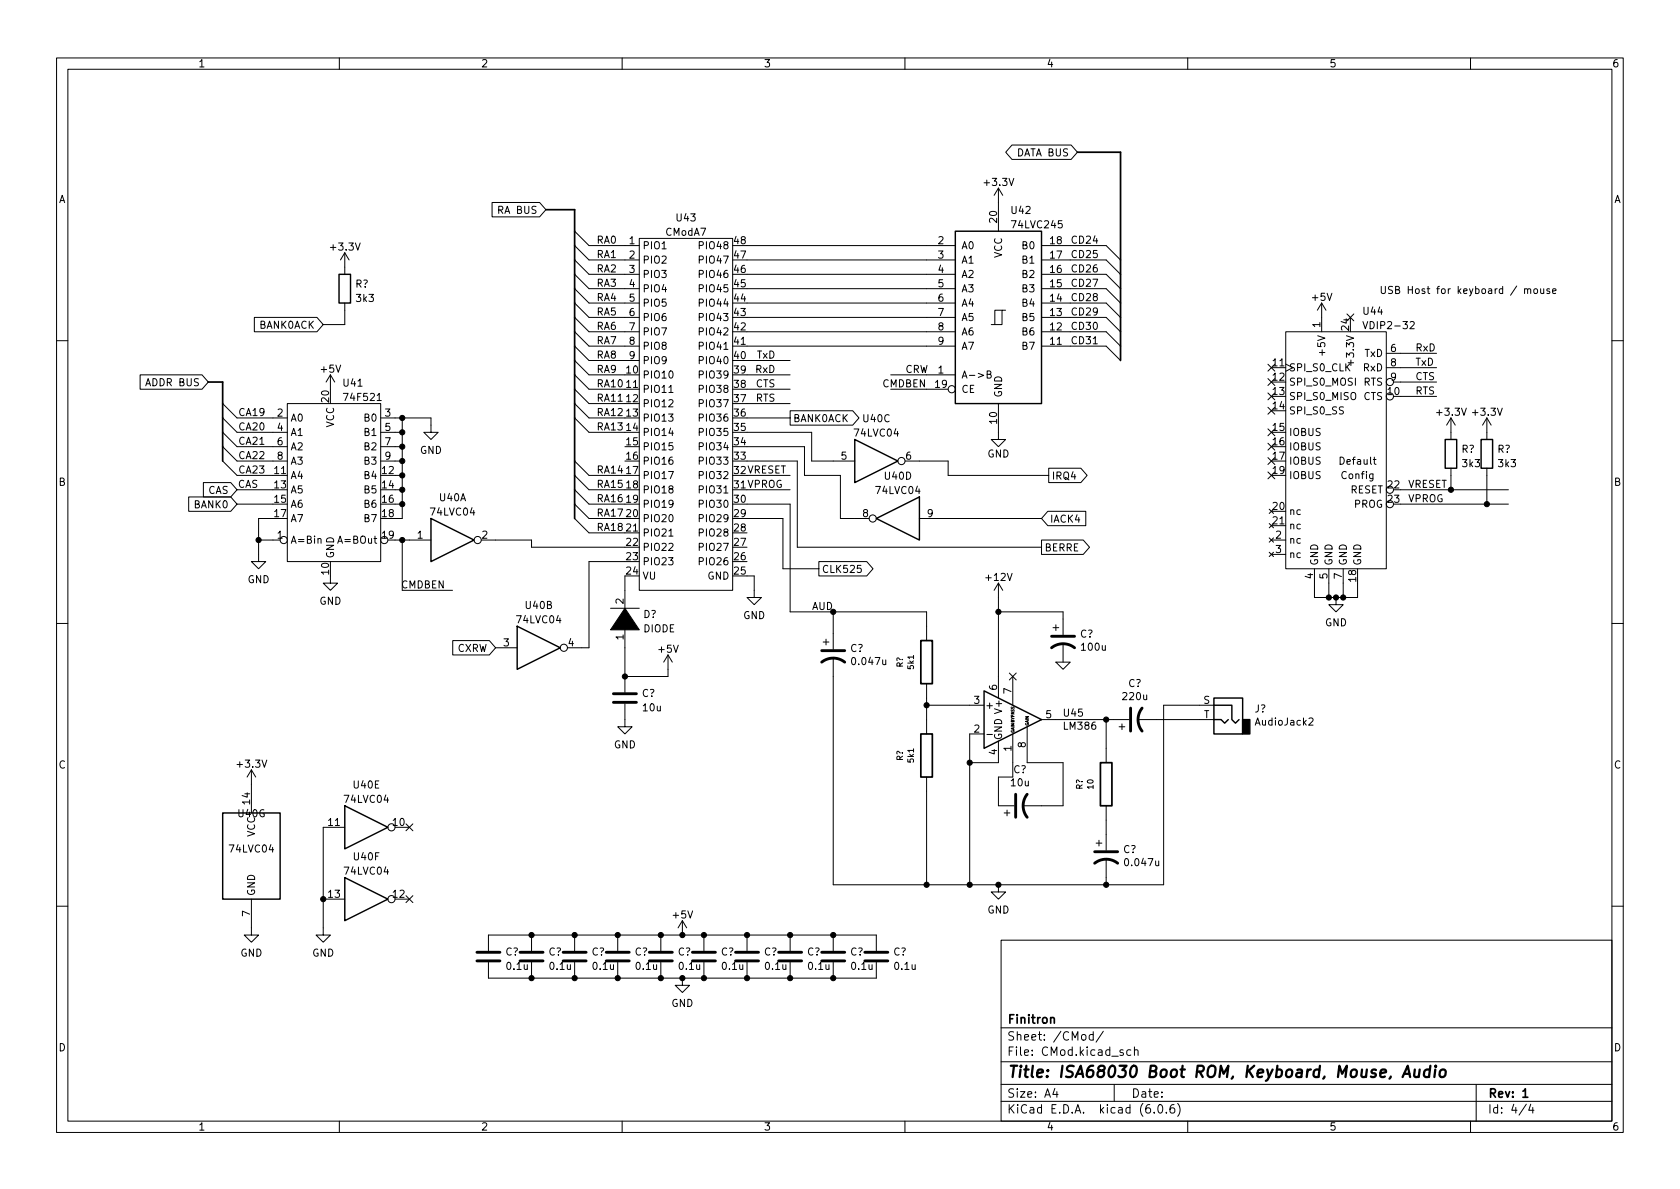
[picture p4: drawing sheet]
<svg xmlns="http://www.w3.org/2000/svg" width="297mm" height="210mm" viewBox="0 0 297 210" stroke-linecap="round" stroke-linejoin="round" font-family="sans-serif">
<g fill="none" stroke="#000" stroke-width=".18">
<path d="M10 10.2h277v190.1h-277zM12 12.2h273v186.1h-273zM60 10.2v2M110 10.2v2M160 10.2v2M210 10.2v2M260 10.2v2M87 35.8h8.4l1.1 1.3-1.1 1.2h-8.4zM176.5 33.3l-.7 1.2M176.5 33.3v7.6M176.5 33.3l.8 1.2M178.9 25.6h10.5l1.1 1.3-1.1 1.3h-10.5l-1.1-1.3z"/>
<path d="M45 56.1h11l1.1 1.3-1.1 1.3h-11zM61 44.7v3.8M61 53.6v3.8h-3.9M61 44.7l-.8 1.3M61 44.7l.7 1.3M101.6 40.9l2.5 2.5h8.9M101.6 43.4l2.5 2.6h8.9M101.6 46l2.5 2.5h8.9M101.6 48.5l2.5 2.5h8.9M101.6 58.7l2.5 2.5h8.9M101.6 51l2.5 2.6h8.9M101.6 53.6l2.5 2.5h8.9"/>
<path d="M101.6 56.1l2.5 2.6h8.9M113 42.2h16.5v62.2h-16.5zM132.1 43.4h36.8M132.1 46h36.8M132.1 48.5h36.8M132.1 51h36.8M132.1 53.6h36.8M132.1 56.1h36.8M132.1 58.7h36.8M177.2 54.9h-1.3v2.5M177.8 54.9h-.6v2.5h-1.9M184.1 43.4h11.5l2.5 2.6"/>
<path d="M184.1 46h11.5l2.5 2.5M184.1 48.5h11.5l2.5 2.5M184.1 51h11.5l2.5 2.6M184.1 53.6h11.5l2.5 2.5M184.1 56.1h11.5l2.5 2.6M184.1 58.7h11.5l2.5 2.5M227.3 58.7h17.8v41.9h-17.8zM233.7 53.6l-.8 1.3M233.7 53.6v5.1M233.7 53.6l.7 1.3M238.2 55.5l1.2 1.2M239.4 55.5l-1.2 1.2"/>
<path d="M241 56.9l.4 1.2 .4-1.2M249.3 57l.5-.1 .3 .3-.8 .9h.8M269.6 51.2l.1-.1h.3l.1 .8M269.6 51.1v.8M270.1 51.2l.2-.1h.3v.8M271.3 51.2l.1-.1 .4 .1 .1 .5-.2 .1-.3 .1-.1-.1zM272.4 51.1l.1 .7 .3 .1 .1-.1M272.9 51.1v.8M274 51.1h-.3l-.2 .1 .1 .2 .4 .1v.3h-.5M274.5 51.5l.6-.1v-.3h-.4l-.2 .1 .1 .6h.5M10 60.2h2M24.8 66.3h10.9l1.1 1.3-1.1 1.2h-10.9z"/>
<path d="M39.4 79l2.5 2.5h8.9M39.4 71.4l2.5 2.5h8.9M39.4 73.9l2.5 2.5h8.9M39.4 76.4l2.5 2.6h8.9M50.8 71.4h16.5v27.9h-16.5zM58.4 66.3l-.7 1.3M58.4 66.3v2.5M58.4 66.3l.8 1.3M66.7 70.8h.7M67.3 73.9h8.9v2.5h1.3l-1.3 1.3-1.3-1.3h1.3M67.3 76.4h3.8M67.3 79h3.8"/>
<path d="M71.1 73.9v17.8h-1.3M101.6 66.3l2.5 2.5h8.9M101.6 61.2l2.5 2.5h8.9M101.6 63.7l2.5 2.6h6.4M101.6 71.4l2.5 2.5h6.4M101.6 73.9l2.5 2.5h6.4M101.6 68.8l2.5 2.6h6.4M118.3 69.4h.7M129.5 61.2h39.4M132.1 76.4h11.4v5.1h7.6M132.1 68.8h7.6M132.1 63.7h7.6"/>
<path d="M132.1 79h10.1v5.1h6.4v7.6h5.1M132.1 66.3h7.6M132.1 73.9h7.6M132.1 71.4h7.6M139.7 72.6h11.1l1.1 1.3-1.1 1.3h-11.1zM157.5 68.8h10.1M157.5 66.3h11.4M174.5 66.2l.6-.1 .1-.1-.1-.3-.6-.1v1.3h.5l.2-.2 .1-.3-.3-.2M176.5 71.4v6.3h1.3l-1.3 1.3-1.2-1.3h1.2M184.1 61.2h11.5l2.5 2.5M193.3 60.8h.7M224.2 66.9l1.2 1.3"/>
<path d="M224.2 69.5l1.2 1.2M224.2 72l1.2 1.2M224.2 64.4l1.2 1.2M224.2 75.8l1.2 1.3M224.2 78.4l1.2 1.2M224.8 65h2.5M225.4 69.5l-1.2 1.2M225.4 66.9l-1.2 1.3M225.4 72l-1.2 1.2M225.4 64.4l-1.2 1.2M225.4 75.8l-1.2 1.3M225.4 78.4l-1.2 1.2"/>
<path d="M238.9 63.7v.9M245.1 65h8.9M245.1 62.5h8.9M246.4 67.6h7.6M247.6 70.1h6.4M256.5 73.9v3.8M256.5 73.9l-.7 1.3M256.5 73.9l.8 1.3M262.9 73.9l-.8 1.3M262.9 73.9v3.8M262.9 73.9l.8 1.3M285 60.2h2"/>
<path d="M33.4 87.9h7.4l1.1 1.2-1.1 1.3h-7.4zM36 85.3h4.8l1.1 1.3-1.1 1.3h-4.8zM39.4 81.5l2.5 2.6h8.9M41.9 86.6h6.4M41.9 89.1h6.4M45.7 95.5h3.8M48.3 91.7h-2.6v7.6h1.3l-1.3 1.3-1.3-1.3h1.3M56.2 95.3l.2-.1 .3 .1 .1 .8M67.3 81.5h3.8M69.8 95.5h6.4M69.8 84.1h1.3M69.8 86.6h1.3"/>
<path d="M69.8 89.1h1.3M71.1 95.5v8.9h8.9M85.1 95.5h8.9v1.3h16.5M101.6 91.7l2.5 2.5h8.9M101.6 89.1l2.5 2.6h6.4M101.6 81.5l2.5 2.6h6.4M101.6 84.1l2.5 2.5h6.4M101.6 86.6l2.5 2.5h6.4M110.5 99.3h-6.4v15.2h-3.8M118.3 94.8h.7M132.1 81.5h8.9v15.3h43.1M132.1 89.1h7.6v19.1h24.1v5.1"/>
<path d="M132.1 91.7h6.3v8.9h6.4M132.1 84.1h7.6M132.1 86.6h7.6M144.8 99.3h8.4l1.2 1.3-1.2 1.2h-8.4zM152.2 100h-.6v.6l.1-.1h.5l.1 .2-.1 .4-.2 .1-.4-.1M160 81.5h7.6v2.6h17.8M162.6 91.7h21.5M184.1 95.5h7.4l1.1 1.3-1.1 1.2h-7.4zM185.3 90.4h6.7v2.6h-6.7l-1.2-1.3zM185.4 82.8h5.7l1.1 1.3-1.1 1.2h-5.7zM224.2 83.5l1.2 1.2M224.2 80.9l1.2 1.2"/>
<path d="M224.4 95.1l.8 .8M224.4 90l.8 .8M224.4 92.6l.8 .7M224.4 97.7l.8 .7M224.8 95.5h2.5M224.8 93h2.5M224.8 98h2.5M225.2 95.1l-.8 .8M225.2 90l-.8 .8M225.2 92.6l-.8 .7M225.2 97.7l-.8 .7M225.4 83.5l-1.2 1.2"/>
<path d="M225.4 80.9l-1.2 1.2M242.8 81.3h.5M243 80.8v1.1l.3 .2M247.6 86.6h19.1M247.6 89.1h19.1M256.5 82.8v3.8M262.9 82.8v6.3M10 110.2h2M58.4 101.8v1.3h1.3l-1.3 1.3-1.3-1.3h1.3M80 113.3h6.5l1.1 1.2-1.1 1.3h-6.5zM87.6 114.5h3.8M107.9 107.6h5.1"/>
<path d="M110.5 101.8v6.4M110.5 110.7v11.7M118.1 115.8l-.8 1.3M118.1 115.8v3.8h-7.6M118.1 115.8l.8 1.3M132.1 101.8h1.2v3.9h1.3l-1.3 1.2-1.2-1.2h1.2M145.5 113.5h1.1M146 113v1M147.3 108.2v6.6M147.3 116.3v40.2h58.4v-31.8h8.9M176.5 103.1v20.3M176.5 103.1l-.7 1.3"/>
<path d="M176.5 103.1l.8 1.3M176.5 108.2h11.5v4.1M178.5 119l1.2 1.2M179.1 119.6v5.1M179.7 119l-1.2 1.2M186.2 111h1M186.7 117.1h2.5l-1.2 1.3zM186.7 110.5v1M188 113.8v3.3M232.4 100.6v5.1h7.6v-2.6M234.9 100.6v5.1M236.2 105.7v1.2h1.3l-1.3 1.3-1.3-1.3h1.3"/>
<path d="M237.5 100.6v5.1M285 110.2h2M44.4 136.1l-.7 1.3M44.4 136.1v7.7M44.4 136.1l.8 1.3M110.5 124.5v4h1.3l-1.3 1.3-1.3-1.3h1.3M163.8 120.9v8.9M163.8 137.4v19.1M163.8 124.7h10.2M174 129.8h-2.6v26.7M174.5 129.9h1M176.5 131.1v3.8h-5.1"/>
<path d="M179.1 129.8v7.6h-2.6v5.1h2.8M181.6 128.5v6.4h6.4v7.6h-7.2M184.1 127.2h15.5M195.6 127.2v7.7M197.9 128.5h1M198.4 128v1M201.2 127.2h13.4M231.4 127.1l.5-.1 .3 .3-.8 .9h.8M44.4 159v6.3h1.3l-1.3 1.3-1.2-1.3h1.2M57.1 159h3.9M61 146.3h-3.9v19h1.3l-1.3 1.3-1.2-1.3h1.2M69.8 146.3h2.6"/>
<path d="M69.8 159h2.6M71.8 145.7l1.2 1.2M71.8 158.4l1.2 1.2M73 145.7l-1.2 1.2M73 158.4l-1.2 1.2M176.5 156.5v1.2h1.3l-1.3 1.3-1.2-1.3h1.2M177.5 143.8h1.1M178.1 143.3v1M193.8 149.1h1M194.3 148.6v1M195.6 142.5v7.9M195.6 151.9v4.6"/>
<path d="M10 160.2h2M86.4 168.1v-2.8h68.5v2.8M86.4 170.2v2.8h68.5v-2.8M94 165.3v2.8M94 170.2v2.8M101.6 165.3v2.8M101.6 170.2v2.8M109.2 165.3v2.8M109.2 170.2v2.8M116.8 165.3v2.8M116.8 170.2v2.8M120.6 173v1.2h1.3l-1.3 1.3-1.2-1.3h1.2"/>
<path d="M120.6 162.8l-.7 1.3M120.6 162.8v2.5M120.6 162.8l.8 1.3M124.5 165.3v2.8M124.5 170.2v2.8M132.1 165.3v2.8M132.1 170.2v2.8M139.7 165.3v2.8M139.7 170.2v2.8M147.3 165.3v2.8M147.3 170.2v2.8M177 166.3h108v32h-108z"/>
<path d="M285 160.2h2M60 198.3v2M110 198.3v2M160 198.3v2M177 194.8h108M177 191.8h108M177 187.8h108M177 181.8h108M186.5 192.5l-.4 1h1M186.9 193v1M193.3 183l-.4-.1-.3 .3v.4l.1 .3h.6M193.3 182.4v1.5"/>
<path d="M195.1 182.4l-1.3 1.9M197 191.8v3M198.6 185.7l-.4-.1-.2 .2 .1 .3 .5 .1v.4h-.6M199.9 185.7l-.4-.1-.3 .3v.4l.2 .3h.5M200.6 185.8l.2-.2 .3 .1 .1 .9M200.6 185.1v1.5M204.1 196.7v.1M204.9 195.4l.2-.1a.81 .81 0 0 1 .6 .7 .81 .81 0 0 1-.3 .8h-.2a.81 .81 0 0 1-.6-.6 .81 .81 0 0 1 .3-.8zM206.2 196.7v.1M207.6 195.3a.59 .59 0 0 0-.7 .7v.5l.1 .3h.4l.2-.1 .1-.5-.1-.2-.5-.1-.2 .3M208.2 195.1a1.72 1.72 0 0 1 0 2.3M210 198.3v2"/>
<path d="M260 198.3v2M261 191.8v6.5M269.9 195.3l-1.3 1.9M270.6 195.3l-.3 1h.9M271 195.8v1"/>
<circle cx="168.3" cy="68.8" r=".63"/>
<circle cx="245.7" cy="67.6" r=".63"/>
<circle cx="245.7" cy="70.1" r=".63"/>
<circle cx="50.2" cy="95.5" r=".63"/>
<circle cx="67.9" cy="95.5" r=".63"/>
<circle cx="84.5" cy="95.5" r=".63"/>
<circle cx="154.3" cy="91.7" r=".63"/>
<circle cx="159.4" cy="81.5" r=".63"/>
<circle cx="245.7" cy="86.6" r=".63"/>
<circle cx="245.7" cy="89.1" r=".63"/>
<circle cx="99.7" cy="114.5" r=".63"/>
<circle cx="69.2" cy="146.3" r=".63"/>
<circle cx="69.2" cy="159" r=".63"/>
</g>
<path d="M96.5 37.1h5.1v54.6M190.5 26.9h7.6v36.8M36.8 67.6h2.6v13.9M162.8 113.3h2v7.6h-2zM162.8 129.8h2v7.6h-2zM194.6 134.9h2v7.6h-2zM185.8 180.1l.2-.2 .3 .1 .1 .9M269.3 193l.4-.5v1.5M269.3 194h.8" fill="none" stroke="#000" stroke-width=".3"/>
<path d="M248 190.5l.9-2 .4 2M248.3 189.9h.9M250.2 189.1l-.1 1.3a.57 .57 0 0 0 .8-.1M251 189.1l-.2 1.4M252.8 189.2a.66 .66 0 0 0-1 .3v.6l.1 .3 .2 .1 .6-.1M252.9 188.5l-.2 2M253.8 189.1l-.2 1.4M253.9 188.5l-.1 .1v.1l.1-.1v-.1l-.1 .2M254.7 189.3a.52 .52 0 0 1 .5-.2 .52 .52 0 0 1 .4 .4v.6a.55 .55 0 0 1-.6 .4 .55 .55 0 0 1-.5-.4z" fill="none" stroke="#000" stroke-width=".4"/>
<g fill="none" stroke="#000" stroke-width=".51">
<path d="M145.3 117.1a3.3 3.3 0 0 1 4.1 0M145.3 115.1h4.1M185.9 114.5a3.3 3.3 0 0 1 4.1 0M185.9 112.5h4.1M108.5 124.2h4M108.5 122.7h4M199.9 125.2v4.1M201.9 125.2a3.3 3.3 0 0 0 0 4.1M179.6 140.5v4M181.6 140.5a3.3 3.3 0 0 0 0 4M193.5 152.6a3.3 3.3 0 0 1 4.1 0M193.5 150.6h4.1"/>
<path d="M84.3 169.9h4.1M84.3 168.4h4.1M91.9 169.9h4.1M91.9 168.4h4.1M99.6 169.9h4M99.6 168.4h4M107.2 169.9h4.1M107.2 168.4h4.1M114.8 169.9h4.1M114.8 168.4h4.1M122.4 169.9h4.1M122.4 168.4h4.1"/>
<path d="M130 169.9h4.1M130 168.4h4.1M137.7 169.9h4M137.7 168.4h4M145.3 169.9h4.1M145.3 168.4h4.1M152.9 169.9h4.1M152.9 168.4h4.1"/>
</g>
<g fill="none" stroke="#000" stroke-width=".25">
<path d="M59.9 48.5h2.1v5.1h-2.1zM168.9 40.9h15.2v30.5h-15.2zM151.1 77.7l7.6 3.8-7.6 3.8zM255.5 77.7h2.1v5.1h-2.1zM261.9 77.7h2v5.1h-2zM76.2 91.7l7.6 3.8-7.6 3.8zM154.9 91.7l7.7-3.8v7.6zM91.4 110.7l7.7 3.8-7.7 3.9zM174 122.2l10.1 5-10.1 5.1zM214.6 123.4h5.1v6.4h-5.1zM214.6 127.2h1.3l.6 .7 .7-.7M214.6 124.7h3.2v2.5l.6 .7 .7-.7"/>
<path d="M39.4 143.8h10.1v15.2h-10.1zM61 142.5l7.6 3.8-7.6 3.8zM61 155.2l7.6 3.8-7.6 3.8z"/>
</g>
<path d="M219.7 127.2h1.3v2.6h-1.3z" fill="#000" stroke="#000" stroke-width=".25"/>
<g fill="#000" stroke="#000" stroke-width=".18">
<path d="M110.5 107.6l2.5 3.8h-5.1z"/>
<circle cx="71.1" cy="79" r=".46"/>
<circle cx="71.1" cy="73.9" r=".46"/>
<circle cx="71.1" cy="76.4" r=".46"/>
<circle cx="45.7" cy="95.5" r=".46"/>
<circle cx="71.1" cy="95.5" r=".46"/>
<circle cx="71.1" cy="81.5" r=".46"/>
<circle cx="71.1" cy="86.6" r=".46"/>
<circle cx="71.1" cy="89.1" r=".46"/>
<circle cx="71.1" cy="84.1" r=".46"/>
<circle cx="256.5" cy="86.6" r=".46"/>
<circle cx="262.9" cy="89.1" r=".46"/>
<circle cx="110.5" cy="119.6" r=".46"/>
<circle cx="147.3" cy="108.2" r=".46"/>
<circle cx="176.5" cy="108.2" r=".46"/>
<circle cx="234.9" cy="105.7" r=".46"/>
<circle cx="236.2" cy="105.7" r=".46"/>
<circle cx="237.5" cy="105.7" r=".46"/>
<circle cx="163.8" cy="124.7" r=".46"/>
<circle cx="171.4" cy="134.9" r=".46"/>
<circle cx="195.6" cy="127.2" r=".46"/>
<circle cx="57.1" cy="159" r=".46"/>
<circle cx="163.8" cy="156.5" r=".46"/>
<circle cx="171.4" cy="156.5" r=".46"/>
<circle cx="176.5" cy="156.5" r=".46"/>
<circle cx="195.6" cy="156.5" r=".46"/>
<circle cx="94" cy="173" r=".46"/>
<circle cx="94" cy="165.3" r=".46"/>
<circle cx="101.6" cy="173" r=".46"/>
<circle cx="101.6" cy="165.3" r=".46"/>
<circle cx="109.2" cy="173" r=".46"/>
<circle cx="109.2" cy="165.3" r=".46"/>
<circle cx="116.8" cy="173" r=".46"/>
<circle cx="116.8" cy="165.3" r=".46"/>
<circle cx="120.6" cy="173" r=".46"/>
<circle cx="120.6" cy="165.3" r=".46"/>
<circle cx="124.5" cy="173" r=".46"/>
<circle cx="124.5" cy="165.3" r=".46"/>
<circle cx="132.1" cy="173" r=".46"/>
<circle cx="132.1" cy="165.3" r=".46"/>
<circle cx="139.7" cy="173" r=".46"/>
<circle cx="139.7" cy="165.3" r=".46"/>
<circle cx="147.3" cy="173" r=".46"/>
<circle cx="147.3" cy="165.3" r=".46"/>
</g>
<text font-size="2.8" x="178" y="190.6">Title: ISA68030 Boot ROM, Keyboard, Mouse, Audio</text>
<g font-size="2.1">
<text x="178" y="184">Sheet: /CMod/</text>
<text x="178" y="181">Finitron</text>
<text x="178" y="186.7">File: CMod.kicad_sch</text>
<text x="178" y="196.9">KiCad E.D.A. kicad (6.0.6)</text>
<text x="178" y="194.1">Size: A4</text>
<text x="200" y="194.1">Date:</text>
<text x="263" y="194.1">Rev: 1</text>
<text x="263" y="196.9">Id: 4/4</text>
</g>
<g font-size="1.8">
<text x="35" y="11.9">1</text>
<text x="85" y="11.9">2</text>
<text x="135" y="11.9">3</text>
<text x="185" y="11.9">4</text>
<text x="235" y="11.9">5</text>
<text x="285" y="11.9">6</text>
<text x="179.9" y="27.6">DATA BUS</text>
<text x="10.3" y="35.9">A</text>
<text x="174.2" y="32.9">+3.3V</text>
<text x="285.3" y="35.9">A</text>
<text x="88.3" y="37.8">RA BUS</text>
<text x="117.7" y="41.7">CModA7</text>
<text x="119.7" y="39.1">U43</text>
<text x="176.3" y="39.3" transform="rotate(-90 176.3 39.3)">20</text>
<text x="178.9" y="37.8">U42</text>
<text x="179.1" y="40.4">74LVC245</text>
<text x="58.6" y="44.3">+3.3V</text>
<text x="105.4" y="43.1">RA0</text>
<text x="105.4" y="45.6">RA1</text>
<text x="111.3" y="43.2">1</text>
<text x="111.3" y="45.7">2</text>
<text x="113.5" y="44.1">PIO1</text>
<text x="113.5" y="46.6">PIO2</text>
<text x="124" y="46.6">PIO47</text>
<text x="124" y="44.1">PIO48</text>
<text x="129.8" y="45.7">47</text>
<text x="129.8" y="43.2">48</text>
<text x="165.9" y="43.2">2</text>
<text x="165.9" y="45.7">3</text>
<text x="169.9" y="44.1">A0</text>
<text x="169.9" y="46.6">A1</text>
<text x="177.2" y="45.6" transform="rotate(-90 177.2 45.6)">VCC</text>
<text x="180.9" y="46.6">B1</text>
<text x="180.9" y="44.1">B0</text>
<text x="185.7" y="45.7">17</text>
<text x="185.7" y="43.2">18</text>
<text x="189.2" y="43.1">CD24</text>
<text x="189.2" y="45.6">CD25</text>
<text x="62.8" y="50.8">R?</text>
<text x="63.1" y="53.4">3k3</text>
<text x="105.4" y="53.2">RA4</text>
<text x="105.4" y="50.7">RA3</text>
<text x="105.4" y="48.2">RA2</text>
<text x="111.3" y="48.3">3</text>
<text x="111.3" y="50.8">4</text>
<text x="111.3" y="53.3">5</text>
<text x="113.5" y="49.1">PIO3</text>
<text x="113.5" y="51.7">PIO4</text>
<text x="124" y="51.7">PIO45</text>
<text x="124" y="49.1">PIO46</text>
<text x="129.8" y="53.3">44</text>
<text x="129.8" y="50.8">45</text>
<text x="129.8" y="48.3">46</text>
<text x="165.9" y="48.3">4</text>
<text x="165.9" y="50.8">5</text>
<text x="165.9" y="53.3">6</text>
<text x="169.9" y="49.1">A2</text>
<text x="169.9" y="51.7">A3</text>
<text x="180.9" y="51.7">B3</text>
<text x="180.9" y="49.1">B2</text>
<text x="185.7" y="53.3">14</text>
<text x="185.7" y="50.8">15</text>
<text x="185.7" y="48.3">16</text>
<text x="189.2" y="50.7">CD27</text>
<text x="189.2" y="53.2">CD28</text>
<text x="189.2" y="48.2">CD26</text>
<text x="232.1" y="53.2">+5V</text>
<text x="243.8" y="52">USB Host for keyboard / mouse</text>
<text x="45.8" y="58.1">BANK0ACK</text>
<text x="105.4" y="55.8">RA5</text>
<text x="105.4" y="58.3">RA6</text>
<text x="111.3" y="55.9">6</text>
<text x="111.3" y="58.4">7</text>
<text x="113.5" y="54.2">PIO5</text>
<text x="113.5" y="56.8">PIO6</text>
<text x="113.5" y="59.3">PIO7</text>
<text x="124" y="59.3">PIO42</text>
<text x="124" y="56.8">PIO43</text>
<text x="124" y="54.2">PIO44</text>
<text x="129.8" y="58.4">42</text>
<text x="129.8" y="55.9">43</text>
<text x="165.9" y="55.9">7</text>
<text x="165.9" y="58.4">8</text>
<text x="169.9" y="54.2">A4</text>
<text x="169.9" y="56.8">A5</text>
<text x="169.9" y="59.3">A6</text>
<text x="180.9" y="59.3">B6</text>
<text x="180.9" y="56.8">B5</text>
<text x="180.9" y="54.2">B4</text>
<text x="185.7" y="58.4">12</text>
<text x="185.7" y="55.9">13</text>
<text x="189.2" y="55.8">CD29</text>
<text x="189.2" y="58.3">CD30</text>
<text x="233.4" y="57.9" transform="rotate(-90 233.4 57.9)">1</text>
<text x="238.5" y="58.4" transform="rotate(-90 238.5 58.4)">24</text>
<text x="241.1" y="55.7">U44</text>
<text x="241.7" y="58.2">VDIP2-32</text>
<text x="56.8" y="65.9">+5V</text>
<text x="105.4" y="63.4">RA8</text>
<text x="105.4" y="65.9">RA9</text>
<text x="105.4" y="60.9">RA7</text>
<text x="111.3" y="61">8</text>
<text x="111.3" y="63.5">9</text>
<text x="113.5" y="61.8">PIO8</text>
<text x="113.5" y="64.4">PIO9</text>
<text x="124" y="64.4">PIO40</text>
<text x="124" y="61.8">PIO41</text>
<text x="129.8" y="63.5">40</text>
<text x="129.8" y="61">41</text>
<text x="133.6" y="65.9">RxD</text>
<text x="133.8" y="63.4">TxD</text>
<text x="160" y="65.9">CRW</text>
<text x="165.9" y="61">9</text>
<text x="169.9" y="61.8">A7</text>
<text x="180.9" y="61.8">B7</text>
<text x="185.7" y="61">11</text>
<text x="189.2" y="60.9">CD31</text>
<text x="225.1" y="64.8">11</text>
<text x="227.8" y="65.7">SPI_S0_CLK</text>
<text x="234.3" y="62.4" transform="rotate(-90 234.3 62.4)">+5V</text>
<text x="239.4" y="63.8" transform="rotate(-90 239.4 63.8)">+3.3V</text>
<text x="241.1" y="65.7">RxD</text>
<text x="241.3" y="63.1">TxD</text>
<text x="245.9" y="62.2">6</text>
<text x="245.9" y="64.8">8</text>
<text x="250.2" y="62.1">RxD</text>
<text x="250.2" y="64.7">TxD</text>
<text x="26.1" y="68.3">ADDR BUS</text>
<text x="58.2" y="71.1" transform="rotate(-90 58.2 71.1)">20</text>
<text x="60.8" y="68.4">U41</text>
<text x="61.1" y="70.9">74F521</text>
<text x="105.4" y="71">RA11</text>
<text x="105.4" y="68.5">RA10</text>
<text x="110.8" y="66">10</text>
<text x="110.8" y="68.6">11</text>
<text x="110.8" y="71.1">12</text>
<text x="113.5" y="66.9">PIO10</text>
<text x="113.5" y="69.5">PIO11</text>
<text x="124" y="69.5">PIO38</text>
<text x="124" y="66.9">PIO39</text>
<text x="129.8" y="71.1">37</text>
<text x="129.8" y="68.6">38</text>
<text x="129.8" y="66">39</text>
<text x="133.6" y="71">RTS</text>
<text x="133.6" y="68.5">CTS</text>
<text x="156.1" y="68.5">CMDBEN</text>
<text x="165.4" y="68.6">19</text>
<text x="165.9" y="66">1</text>
<text x="169.9" y="66.9">A-&gt;B</text>
<text x="169.9" y="69.5">CE</text>
<text x="177.2" y="70.4" transform="rotate(-90 177.2 70.4)">GND</text>
<text x="225.1" y="67.3">12</text>
<text x="225.1" y="69.8">13</text>
<text x="227.8" y="68.2">SPI_S0_MOSI</text>
<text x="227.8" y="70.7">SPI_S0_MISO</text>
<text x="241.1" y="70.7">CTS</text>
<text x="241.1" y="68.2">RTS</text>
<text x="245.4" y="69.8">10</text>
<text x="245.9" y="67.3">9</text>
<text x="250.2" y="69.7">RTS</text>
<text x="250.2" y="67.2">CTS</text>
<text x="42.5" y="76.1">CA20</text>
<text x="42.5" y="73.6">CA19</text>
<text x="49" y="73.7">2</text>
<text x="49" y="76.2">4</text>
<text x="51.3" y="74.5">A0</text>
<text x="51.3" y="77.1">A1</text>
<text x="59.1" y="75.6" transform="rotate(-90 59.1 75.6)">VCC</text>
<text x="64.5" y="74.5">B0</text>
<text x="64.5" y="77.1">B1</text>
<text x="68.1" y="73.7">3</text>
<text x="68.1" y="76.2">5</text>
<text x="105.4" y="76.1">RA13</text>
<text x="105.4" y="73.6">RA12</text>
<text x="110.8" y="73.7">13</text>
<text x="110.8" y="76.2">14</text>
<text x="113.5" y="72">PIO12</text>
<text x="113.5" y="74.5">PIO13</text>
<text x="113.5" y="77.1">PIO14</text>
<text x="124" y="77.1">PIO35</text>
<text x="124" y="74.5">PIO36</text>
<text x="124" y="72">PIO37</text>
<text x="129.8" y="76.2">35</text>
<text x="129.8" y="73.7">36</text>
<text x="140.2" y="74.6">BANK0ACK</text>
<text x="151.2" y="77.2">74LVC04</text>
<text x="152.7" y="74.7">U40C</text>
<text x="176.3" y="74.9" transform="rotate(-90 176.3 74.9)">10</text>
<text x="225.1" y="72.4">14</text>
<text x="225.1" y="76.2">15</text>
<text x="227.8" y="73.3">SPI_S0_SS</text>
<text x="227.8" y="77.1">IOBUS</text>
<text x="254.2" y="73.5">+3.3V</text>
<text x="260.6" y="73.5">+3.3V</text>
<text x="42.5" y="83.7">CA23</text>
<text x="42.5" y="81.2">CA22</text>
<text x="42.5" y="78.6">CA21</text>
<text x="48.5" y="83.8">11</text>
<text x="49" y="78.7">6</text>
<text x="49" y="81.3">8</text>
<text x="51.3" y="79.6">A2</text>
<text x="51.3" y="82.2">A3</text>
<text x="64.5" y="79.6">B2</text>
<text x="64.5" y="82.2">B3</text>
<text x="67.6" y="83.8">12</text>
<text x="68.1" y="78.7">7</text>
<text x="68.1" y="81.3">9</text>
<text x="74.2" y="80.3">GND</text>
<text x="105.4" y="83.7">RA14</text>
<text x="110.8" y="78.7">15</text>
<text x="110.8" y="81.3">16</text>
<text x="110.8" y="83.8">17</text>
<text x="113.5" y="79.6">PIO15</text>
<text x="113.5" y="82.2">PIO16</text>
<text x="124" y="82.2">PIO33</text>
<text x="124" y="79.6">PIO34</text>
<text x="129.8" y="83.8">32VRESET</text>
<text x="129.8" y="81.3">33</text>
<text x="129.8" y="78.7">34</text>
<text x="148.7" y="81.3">5</text>
<text x="160.2" y="81.3">6</text>
<text x="174.6" y="80.9">GND</text>
<text x="225.1" y="78.7">16</text>
<text x="225.1" y="81.3">17</text>
<text x="225.1" y="83.8">19</text>
<text x="227.8" y="79.6">IOBUS</text>
<text x="227.8" y="82.2">IOBUS</text>
<text x="237" y="82.2">Default</text>
<text x="258.4" y="80.1">R?</text>
<text x="258.6" y="82.6">3k3</text>
<text x="264.7" y="80.1">R?</text>
<text x="265" y="82.6">3k3</text>
<text x="10.3" y="85.9">B</text>
<text x="34.4" y="89.9">BANK0</text>
<text x="36.7" y="87.3">CAS</text>
<text x="42" y="86.3">CAS</text>
<text x="48.5" y="86.4">13</text>
<text x="48.5" y="88.9">15</text>
<text x="51.3" y="84.7">A4</text>
<text x="51.3" y="87.2">A5</text>
<text x="51.3" y="89.8">A6</text>
<text x="64.5" y="84.7">B4</text>
<text x="64.5" y="87.2">B5</text>
<text x="64.5" y="89.8">B6</text>
<text x="67.6" y="86.4">14</text>
<text x="67.6" y="88.9">16</text>
<text x="77.7" y="88.6">U40A</text>
<text x="105.4" y="86.3">RA15</text>
<text x="105.4" y="88.8">RA16</text>
<text x="110.8" y="86.4">18</text>
<text x="110.8" y="88.9">19</text>
<text x="113.5" y="84.7">PIO17</text>
<text x="113.5" y="87.2">PIO18</text>
<text x="113.5" y="89.8">PIO19</text>
<text x="124" y="89.8">PIO30</text>
<text x="124" y="87.2">PIO31</text>
<text x="124" y="84.7">PIO32</text>
<text x="129.8" y="88.9">30</text>
<text x="129.8" y="86.4">31VPROG</text>
<text x="155" y="87.4">74LVC04</text>
<text x="156.5" y="84.8">U40D</text>
<text x="185.9" y="84.8">IRQ4</text>
<text x="227.8" y="84.7">IOBUS</text>
<text x="237.2" y="84.7">Config</text>
<text x="238.7" y="87.2">RESET</text>
<text x="239.4" y="89.8">PROG</text>
<text x="245.4" y="86.4">22</text>
<text x="245.4" y="88.9">23</text>
<text x="248.9" y="86.3">VRESET</text>
<text x="248.9" y="88.8">VPROG</text>
<text x="285.3" y="85.9">B</text>
<text x="48.5" y="91.4">17</text>
<text x="49" y="95.2">1</text>
<text x="51.3" y="92.3">A7</text>
<text x="64.5" y="92.3">B7</text>
<text x="67.6" y="91.4">18</text>
<text x="67.6" y="95.2">19</text>
<text x="73.8" y="95.2">1</text>
<text x="76.3" y="91.2">74LVC04</text>
<text x="85.2" y="95.2">2</text>
<text x="105.4" y="91.3">RA17</text>
<text x="105.4" y="93.9">RA18</text>
<text x="110.8" y="91.4">20</text>
<text x="110.8" y="94">21</text>
<text x="113.5" y="92.3">PIO20</text>
<text x="113.5" y="94.9">PIO21</text>
<text x="124" y="94.9">PIO28</text>
<text x="124" y="92.3">PIO29</text>
<text x="129.8" y="94">28</text>
<text x="129.8" y="91.4">29</text>
<text x="152.5" y="91.4">8</text>
<text x="164" y="91.4">9</text>
<text x="185.6" y="92.4">IACK4</text>
<text x="225.1" y="90.2">20</text>
<text x="225.1" y="92.7">21</text>
<text x="225.6" y="95.2">2</text>
<text x="227.8" y="91.1">nc</text>
<text x="227.8" y="93.6">nc</text>
<text x="51.3" y="96.1">A=Bin</text>
<text x="58.2" y="101.6" transform="rotate(-90 58.2 101.6)">10</text>
<text x="59.1" y="98.8" transform="rotate(-90 59.1 98.8)">GND</text>
<text x="60.2" y="96.1">A=BOut</text>
<text x="110.8" y="96.5">22</text>
<text x="110.8" y="99.1">23</text>
<text x="110.8" y="101.6">24</text>
<text x="113.5" y="97.4">PIO22</text>
<text x="113.5" y="99.9">PIO23</text>
<text x="124" y="99.9">PIO26</text>
<text x="124" y="97.4">PIO27</text>
<text x="129.8" y="101.6">25</text>
<text x="129.8" y="99.1">26</text>
<text x="129.8" y="96.5">27</text>
<text x="145.3" y="101.3">CLK525</text>
<text x="184.6" y="97.5">BERRE</text>
<text x="225.6" y="97.8">3</text>
<text x="227.8" y="96.1">nc</text>
<text x="227.8" y="98.7">nc</text>
<text x="233" y="100.1" transform="rotate(-90 233 100.1)">GND</text>
<text x="235.6" y="100.1" transform="rotate(-90 235.6 100.1)">GND</text>
<text x="238.1" y="100.1" transform="rotate(-90 238.1 100.1)">GND</text>
<text x="240.7" y="100.1" transform="rotate(-90 240.7 100.1)">GND</text>
<text x="43.8" y="103.1">GND</text>
<text x="56.5" y="106.9">GND</text>
<text x="71" y="104">CMDBEN</text>
<text x="93" y="107.7">U40B</text>
<text x="110.2" y="106.8" transform="rotate(-90 110.2 106.8)">2</text>
<text x="113.5" y="102.5">VU</text>
<text x="125.1" y="102.5">GND</text>
<text x="143.5" y="107.8">AUD</text>
<text x="174.4" y="102.7">+12V</text>
<text x="232.2" y="102.3" transform="rotate(-90 232.2 102.3)">4</text>
<text x="234.7" y="102.3" transform="rotate(-90 234.7 102.3)">5</text>
<text x="237.2" y="102.3" transform="rotate(-90 237.2 102.3)">7</text>
<text x="239.8" y="102.8" transform="rotate(-90 239.8 102.8)">18</text>
<text x="91.5" y="110.2">74LVC04</text>
<text x="110.2" y="113.1" transform="rotate(-90 110.2 113.1)">1</text>
<text x="113.7" y="109.3">D?</text>
<text x="113.8" y="111.8">DIODE</text>
<text x="131.4" y="109.5">GND</text>
<text x="191" y="112.7">C?</text>
<text x="234.3" y="110.7">GND</text>
<text x="80.8" y="115.3">CXRW</text>
<text x="89" y="114.3">3</text>
<text x="100.5" y="114.3">4</text>
<text x="116.5" y="115.4">+5V</text>
<text x="150.3" y="115.3">C?</text>
<text x="150.9" y="117.6">0.047u</text>
<text x="191.3" y="115.1">100u</text>
<text x="113.5" y="123.2">C?</text>
<text x="113.8" y="125.8">10u</text>
<text x="172.2" y="124.5">3</text>
<text x="174.1" y="125.3">+</text>
<text x="176.3" y="122" transform="rotate(-90 176.3 122)">6</text>
<text x="178.8" y="122.7" transform="rotate(-90 178.8 122.7)">7</text>
<text x="198.6" y="123.8">220u</text>
<text x="199.5" y="121.5">C?</text>
<text x="212.8" y="124.5">S</text>
<text x="221.8" y="126">J?</text>
<text x="172.2" y="129.5">2</text>
<text x="177.2" y="130.9" transform="rotate(-90 177.2 130.9)">GND V+</text>
<text x="184.9" y="127">5</text>
<text x="188.1" y="126.7">U45</text>
<text x="188.2" y="129">LM386</text>
<text x="212.8" y="127">T</text>
<text x="222.1" y="128.3">AudioJack2</text>
<text x="10.3" y="135.9">C</text>
<text x="42.1" y="135.7">+3.3V</text>
<text x="108.5" y="132.3">GND</text>
<text x="176.3" y="133.5" transform="rotate(-90 176.3 133.5)">4</text>
<text x="178.8" y="132.8" transform="rotate(-90 178.8 132.8)">1</text>
<text x="179.2" y="136.7">C?</text>
<text x="181.4" y="132.2" transform="rotate(-90 181.4 132.2)">8</text>
<text x="285.3" y="135.9">C</text>
<text x="44.2" y="142.2" transform="rotate(-90 44.2 142.2)">14</text>
<text x="61" y="142">74LVC04</text>
<text x="62.6" y="139.4">U40E</text>
<text x="178.8" y="139">10u</text>
<text x="42.1" y="144.5">U40G</text>
<text x="45.1" y="148" transform="rotate(-90 45.1 148)">VCC</text>
<text x="58.1" y="146">11</text>
<text x="69.5" y="146">10</text>
<text x="40.7" y="150.7">74LVC04</text>
<text x="61" y="154.7">74LVC04</text>
<text x="62.6" y="152.1">U40F</text>
<text x="198.6" y="150.8">C?</text>
<text x="199.1" y="153.2">0.047u</text>
<text x="45.1" y="158.5" transform="rotate(-90 45.1 158.5)">GND</text>
<text x="58.1" y="158.7">13</text>
<text x="69.5" y="158.7">12</text>
<text x="174.6" y="161.5">GND</text>
<text x="44.2" y="162" transform="rotate(-90 44.2 162)">7</text>
<text x="119.1" y="162.4">+5V</text>
<text x="42.5" y="169.2">GND</text>
<text x="55.2" y="169.2">GND</text>
<text x="89.4" y="169">C?</text>
<text x="89.7" y="171.5">0.1u</text>
<text x="97" y="169">C?</text>
<text x="97.3" y="171.5">0.1u</text>
<text x="104.6" y="169">C?</text>
<text x="104.9" y="171.5">0.1u</text>
<text x="112.2" y="169">C?</text>
<text x="112.5" y="171.5">0.1u</text>
<text x="119.8" y="169">C?</text>
<text x="120.2" y="171.5">0.1u</text>
<text x="127.5" y="169">C?</text>
<text x="127.8" y="171.5">0.1u</text>
<text x="135.1" y="169">C?</text>
<text x="135.4" y="171.5">0.1u</text>
<text x="142.7" y="169">C?</text>
<text x="143" y="171.5">0.1u</text>
<text x="150.3" y="169">C?</text>
<text x="150.6" y="171.5">0.1u</text>
<text x="157.9" y="169">C?</text>
<text x="158.3" y="171.5">0.1u</text>
<text x="118.7" y="178">GND</text>
<text x="10.3" y="185.9">D</text>
<text x="285.3" y="185.9">D</text>
<text x="35" y="199.9">1</text>
<text x="85" y="199.9">2</text>
<text x="135" y="199.9">3</text>
<text x="185" y="199.9">4</text>
<text x="235" y="199.9">5</text>
<text x="285" y="199.9">6</text>
</g>
<g font-size="1.4">
<text x="159.6" y="118" transform="rotate(-90 159.6 118)">R?</text>
<text x="161.6" y="118.3" transform="rotate(-90 161.6 118.3)">5k1</text>
<text x="159.6" y="134.5" transform="rotate(-90 159.6 134.5)">R?</text>
<text x="161.6" y="134.8" transform="rotate(-90 161.6 134.8)">5k1</text>
<text x="191.4" y="139.6" transform="rotate(-90 191.4 139.6)">R?</text>
<text x="193.3" y="139.5" transform="rotate(-90 193.3 139.5)">10</text>
</g>
<g font-size=".7">
<text x="179.3" y="129.7" transform="rotate(-90 179.3 129.7)">GAIN BYPASS</text>
<text x="181.9" y="128.4" transform="rotate(-90 181.9 128.4)">GAIN</text>
</g>
</svg>
